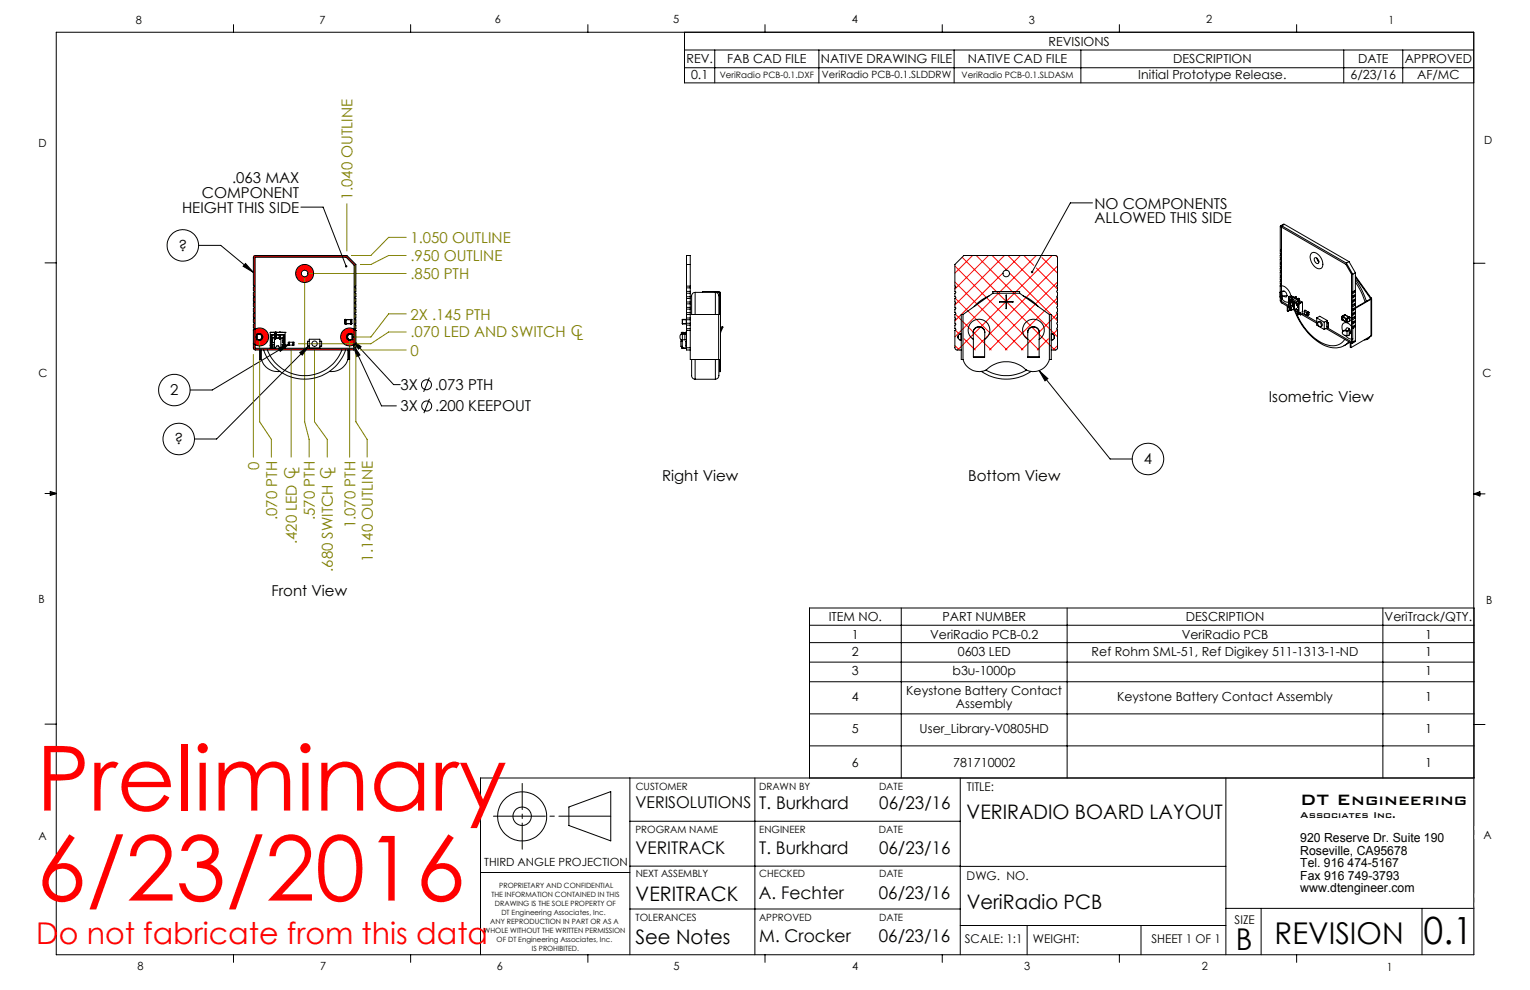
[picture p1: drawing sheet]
<svg xmlns="http://www.w3.org/2000/svg" width="432mm" height="279mm" viewBox="0 0 432 279" stroke-linecap="round" stroke-linejoin="round" font-family="sans-serif">
<g fill="none" stroke="#000" stroke-width=".28">
<path d="M15.9 9.1h400v260.4h-400zM65.9 6.9v2.2M115.9 6.9v2.2M165.9 6.9v2.2M215.9 6.9v2.2M265.9 6.9v2.2M315.9 6.9v2.2M365.9 6.9v2.2M12.7 74.2h3.2M415.9 74.3h3.2M99.3 95.8l2.6 2.1-.7 .6zM99.3 95.8l11.8 12.7h1.9"/>
<path d="M99.7 97.4l1.9 2.8-1 .4zM99.7 97.4l8 17.1h4.2M121.2 106.6l-1.6 4M121.2 112.6l-1.6 4M12.7 139.3h3.2M14.2 139.1l1.7 .2M14.2 138.7l1.7 .6-1.7 .5zM15.9 139.3l-1.7 .3M415.9 139.4h3.2M415.9 139.4l1.8-.6v1.2zM415.9 139.4l1.8 .3M417.7 139.2l-1.8 .2"/>
<path d="M12.7 204.4h3.2M177.8 219.6v49.9M213 219.6v49.9M271 219.6v49.9M346 219.6v49.9M415.9 204.5h3.2M415.9 219.6h-280.3v49.9M160.5 227.8l11.9-4.4v13.9l-11.9-4.3zM177.8 231.8h93.2M135.6 246.2h42.2M177.8 244.4h93.2M177.8 256.5h93.2"/>
<path d="M271 244.5h75M346 256.4h69.9M355.9 256.4v13.1M401.3 256.4v13.1M65.9 269.5v2.1M115.9 269.5v2.1M165.9 269.5v2.1M215.9 269.5v2.1M265.9 269.5v2.1M271 261.2h75M289.9 261.2v8.3M315.9 269.5v2.1"/>
<path d="M322 261.2v8.3M365.9 269.5v2.1"/>
<circle cx="120.4" cy="108.6" r="1.41"/>
<circle cx="120.4" cy="114.6" r="1.41"/>
<circle cx="147.4" cy="230.4" r="2.59"/>
<circle cx="147.4" cy="230.4" r="6.9"/>
</g>
<path d="M147.4 239.7v-18.6" fill="none" stroke="#000" stroke-width=".28" stroke-dasharray="15.2 1.3 1.3 1.3" stroke-dashoffset="7.9"/>
<path d="M139.3 230.3h33.1" fill="none" stroke="#000" stroke-width=".28" stroke-dasharray="15.2 1.3 1.3 1.3" stroke-dashoffset=".6"/>
<path d="M416 219.5v49.9" fill="none" stroke="#00f" stroke-width=".28" stroke-dasharray="15.2 1.3 1.3 1.3" stroke-dashoffset="1.7"/>
<path d="M99.3 95.8l1.9 2.7 .7-.6zM99.7 97.4l.9 3.2 1-.4z" fill="#000"/>
<path d="M72 92.9v4.4l.6 .2a2.54 2.54 0 0 0 3.2-2.7 2.54 2.54 0 0 0-3.8-1.9zM72.3 95.1a.95 .95 0 0 1 1.9 0 .95 .95 0 0 1-1.9 0zM71.5 93.2v3.7l.5 .4v-4.4zM71.5 72.1v8.4l.3 .2-.3 .3v1l.3 .2-.3 .3v1l.3 .2-.3 .3v1l.3 .2-.3 .3v1l.3 .2-.3 .3v1l.3 .2-.3 .3v1l.3 .2-.3 .3v1l.3 .2-.3 .3v1l.3 .2-.3 .6 .5-.4v-20.3h25.7l2.2 2.3v18l.3 .2 .2-.4v-.9l-.2-.3 .2-.3v-1l-.2-.2 .2-.3v-.9l-.2-.3 .2-.3v-1l-.2-.2 .2-.3v-.9l-.2-.3 .2-.3v-1l-.2-.2 .2-.3v-1l-.2-.2 .2-.3v-1l-.2-.2 .2-.2v-6.2l-2.5-2.5zM71.5 96.9v1.9h28.9v-1.9l-.5 .4v1h-27.9v-1zM96.8 93.4l-.2 .3a2.53 2.53 0 0 0 .2 3.2 2.53 2.53 0 0 0 3.1 .4v-4.4l-.8-.3a2.42 2.42 0 0 0-2.3 .8zM97.7 95.1a.95 .95 0 0 1 1.9 0 .95 .95 0 0 1-1.9 0zM99.9 92.9v4.4l.5-.4v-3.7zM83.4 77.2a2.55 2.55 0 0 0 5.1 0 2.55 2.55 0 0 0-5.1 0zM85 77.2a.95 .95 0 0 1 1.9 0 .95 .95 0 0 1-1.9 0z" fill-rule="evenodd" fill="#f00"/>
<g fill="none" stroke="#000" stroke-width=".28">
<path d="M193.2 9.1h222.7v14.3h-222.7zM193.2 14.1h222.7M193.2 19.1h222.7M201.7 14.1v9.3M231.1 14.1v9.3M269.3 14.1v9.3M305 14.1v9.3M379.2 14.1v9.3M395.9 14.1v9.3M84.9 58.5h6.3l6.5 16.6M308.3 57.3h-6.2l-10.8 19.5M56.1 69.3h6.2l9.2 7.6"/>
<path d="M69.3 74.4l2.2 2.5-2.9-1.8zM72 72.6h25.7l2.2 2.3v23.4h-27.9zM193.7 74.6h1.1M361.3 79.3l.2 1.1-.2 .2M361.3 78.1l.2 1.1-.2 .1M361.3 76.9l.2 1-.2 .2M361.3 75.7l.2 1-.2 .2M361.3 74.4l.2 1.1-.2 .2M361.3 73.2l.2 1.1-.2 .1M361.3 72l.2 1-.2 .2M361.3 70.8l.2 1-.2 .2M361.5 70.7l-.2 .1"/>
<path d="M361.5 71.9l-.2 .1M361.5 73.1l-.2 .1M361.5 74.4h-.2M361.5 75.6l-.2 .1M361.5 76.8l-.2 .1M361.5 78l-.2 .1M361.5 79.2l-.2 .1M361.8 63.7h-.3l-.2 .2v6.5l.2 .2-.2 .2M361.8 63.7l18.2 10.6M362.5 63.3h-.3l-.7 .4M362.5 63.3l-.7 .4M362.5 63.3l18.2 10.5"/>
<path d="M370.1 71.5a1.88 1.88 0 0 1 2.6 1.2 2.23 2.23 0 0 1 0 3.1 2.96 2.96 0 0 1-3-3.1zM371 72.8a1 1 0 0 1 1 .5 1 1 0 0 1 0 1.1 1.13 1.13 0 0 1-1-1.6zM371.7 72.8l.5 1M372.1 73.5l-.2 .1M372.1 73.6h-.1M380 74.3l1.8 3.1M380.7 73.8l-.7 .5M380.7 73.8l1.8 3.2M381.8 77.4v5M382.5 78.9a19.6 19.6 0 0 1 3.1 6.1M382.5 79.6a20 20 0 0 1 2.8 5.6M382.5 78.2l4.3 6"/>
<path d="M382.5 77.9l4.4 6.2M382.5 77l-.7 .4M382.5 77v5l-.7 .4M71.5 93.3a2.54 2.54 0 0 1 3.6 0 2.54 2.54 0 0 1 0 3.6 2.54 2.54 0 0 1-3.6 0M72.4 94.9v.4M72.6 94.3h-.2v1.6h.2M72.6 94.3h.8M72.6 95.9h.8M72.6 94.3v1.6M72.8 94.3a.93 .93 0 0 1 1.4 .8 .93 .93 0 0 1-1.4 .8M73.2 94.3a.81 .81 0 0 1 .6 .8 .81 .81 0 0 1-.6 .8M73.3 94.2a.97 .97 0 0 1 .7 .9 .97 .97 0 0 1-.7 .9"/>
<path d="M73.3 98.8v2.7h.2M73.4 95.9h.1M73.4 94.3h.1M73.4 95.8v.1M73.5 94.2v.2M73.5 95.8v.2M73.5 98.8v2.7M73.7 94.3v.2M73.8 95.7v.2M73.8 98.8v2.7M74.4 98.8a12.3 12.3 0 0 0 11.6 8.2 12.3 12.3 0 0 0 11.5-8.2M75.5 98.8a11.3 11.3 0 0 0 10.5 7.2 11.3 11.3 0 0 0 10.5-7.2"/>
<path d="M76.3 93.8h.1M76.3 98.3v-4.5h4.2v4.5M76.3 97.4l.6 .1M76.3 97.4h.5M76.5 97.5h.1M76.5 95.4h.4M76.5 94.4h3.7M76.5 94.4v1M76.5 97.5v.6h.2v-.6M76.5 94.4l.2 .2M76.6 97.2v.2M76.7 97.2h.1"/>
<path d="M76.7 96.7h.1M76.7 95.6v1.8M76.7 96.1h.2v.6h-.2M76.7 97.5h.1M76.7 94.6h3.3M76.7 94.6v.6M76.7 95.2l-.2 .2M76.7 95.2h.3M76.8 97.7h.1M76.9 95.4v.2M76.9 97.2v1.1M76.9 97.7l-.1 .6"/>
<path d="M76.9 96.7h.1M77 97.2h.1M77 95.2v.4h-.5l-.1 1.6h.6v1.1M77 95.2l-.1 .2M77.2 93.8h.1M77.5 95.4h.1M77.5 93.9h.5l-.2 .4zM77.6 94.6v.8M77.6 98.3l.5-.7h.5l.5 .7M77.6 93.8h.1M77.6 95.4h-.1v2.9M77.6 94.6l.1 1.1 .2-1.1"/>
<path d="M77.7 94.6v.9M77.7 95.5l-.1 .1M77.7 95.5h.1M77.8 94.3h.1M77.8 94.6v.9M77.8 95.5l.1 .1M77.9 93.8h.1M77.9 95.4h.9M77.9 94.6v.8M78.6 98.3l3.1-1.3-2.6 2.2zM78.8 95.4h.1M78.8 94.6v.8"/>
<path d="M78.8 93.8h.1M78.8 94.6l.1 1.1 .2-1.1M78.9 94.6v.9M78.9 95.5h.1M78.9 95.5l-.1 .1M79 94.6v.9M79 95.5l.1 .1M79.1 93.8h.1M79.1 95.4h.2v2.9M79.1 94.6v.8M79.3 95.4h.1M79.6 93.8h.1"/>
<path d="M79.7 97.2h.1M79.7 95.2v.4h.5v1.6M79.7 95.2h.3M79.7 95.2l.1 .2M79.8 96.7h.1M79.8 95.4v.2M79.8 97.2v1.1M79.8 95.4h.4M79.8 97.5h.1M79.8 97.7l.1 .6M79.9 97.7h.1M79.9 97.4h.6"/>
<path d="M80 97.5h.1M80 97.2h.1M80 96.7h.1M80 96.7v1.4h.2v-.6M80 94.6v.6M80 95.6v.5h-.2v.6h.2M80 95.2l.2 .2M80 95.6v1.6M80.1 97.2v.2M80.2 97.5h.1M80.2 94.4v1M80.2 94.4l-.2 .2"/>
<path d="M80.3 97.2h-.6v1.1M80.5 93.8h.1M80.5 97.4l-.6 .1M81.4 96.6h1.6v.8h-1.6zM81.6 96.6v.8M81.7 97l-21.8 13.1h-6.2M81.7 96.6v.8M82.7 96.6v.8M82.8 96.6v.8M84.6 99.5l2.7-2-2 2.7zM87.3 97.5l-26.2 26.4h-6.2M87.3 95.7h3v2.5h-3z"/>
<path d="M87.3 96.3h-.5v1.4h.5M90.3 96.3h.5v1.4h-.5M97.3 91.3h.1M97.3 90.2h.1M97.3 91.3l.1 .1M97.3 90.2v1.1M97.4 91.3v.1M97.4 90.1v.1M97.4 90.1l-.1 .1M97.4 90.2v1.1M97.4 91.4h1.8M97.4 91.3h1.8"/>
<path d="M97.4 90.2h1.8M97.4 90.1h.2M97.6 91.3v.1M97.6 91.3h.1M97.6 91.4h.1M97.6 90.2h.1M97.6 90.1v.1M97.6 90.2v1.1M97.6 90.2h1.4M98.2 95.7v.2M98.2 98.8v2.7M98.2 94.3v.2"/>
<path d="M98.4 94.3h.1M98.4 95.9h.1M98.4 94.2v.2M98.4 95.8v.2M98.4 98.8v2.7M98.5 94.3h.8M98.5 95.9h.8M98.5 94.3h.1M98.5 95.8v.1M98.7 94.2a.97 .97 0 0 0-.7 .9 .97 .97 0 0 0 .7 .9M98.7 98.8v2.7h-.3M98.8 94.3a.81 .81 0 0 0-.7 .8 .81 .81 0 0 0 .7 .8"/>
<path d="M99 90.1v.1M99 90.2h.1M99 91.3v.1M99 91.4h.1M99 91.3h.1M99 90.1h.2M99 90.2v1.1M99.2 94.3a.93 .93 0 0 0-1.5 .8 .93 .93 0 0 0 1.5 .8M99.2 90.1v.1M99.2 91.3v.1M99.2 91.3h.1M99.2 90.2h.1"/>
<path d="M99.2 90.1l.1 .1M99.2 90.2v1.1M99.3 91.3l-.1 .1M99.3 94.3h.3v1.6h-.3M99.3 90.2v1.1M99.3 94.3v1.6M99.6 94.9v.4M100.2 93.1a2.54 2.54 0 0 0-3.5 .3 2.54 2.54 0 0 0 .2 3.5 2.54 2.54 0 0 0 3.5 0M100.2 93.1l.2-.4v-.9a.27 .27 0 0 1-.2-.3 .27 .27 0 0 1 .2-.3v-1a.25 .25 0 0 1-.2-.2 .25 .25 0 0 1 .2-.3v-.9a.27 .27 0 0 1-.2-.3 .27 .27 0 0 1 .2-.3v-1a.25 .25 0 0 1-.2-.2 .25 .25 0 0 1 .2-.3v-.9a.27 .27 0 0 1-.2-.3 .27 .27 0 0 1 .2-.3v-1a.25 .25 0 0 1-.2-.2 .25 .25 0 0 1 .2-.3v-.9a.27 .27 0 0 1-.2-.3 .27 .27 0 0 1 .2-.3v-1a.25 .25 0 0 1-.2-.2 .25 .25 0 0 1 .2-.2v-6.2l-2.5-2.5h-25.9l-.5 .5v7.9a.25 .25 0 0 1 .3 .3 .25 .25 0 0 1-.3 .2v1a.25 .25 0 0 1 .3 .3 .25 .25 0 0 1-.3 .2v1a.25 .25 0 0 1 .3 .3 .25 .25 0 0 1-.3 .2v1a.25 .25 0 0 1 .3 .3 .25 .25 0 0 1-.3 .2v1a.25 .25 0 0 1 .3 .3 .25 .25 0 0 1-.3 .2v1a.25 .25 0 0 1 .3 .3 .25 .25 0 0 1-.3 .2v1a.25 .25 0 0 1 .3 .3 .25 .25 0 0 1-.3 .2v1a.25 .25 0 0 1 .3 .3 .25 .25 0 0 1-.3 .2v1a.25 .25 0 0 1 .3 .3 .25 .25 0 0 1-.3 .2v5.2l.5 .6h27.9l.5-.6v-5M100.2 93.1l.2 .1M100.4 93.2v.1M192.3 95.9h1"/>
<path d="M192.3 94.3a1.01 1.01 0 0 0 0 1.6M192.3 94.3h.3M192.3 95.9v.3M192.4 97.8v.5l1.3-.1M192.5 97.8v.3M192.5 91.3h.1M192.5 90.2h.1M192.5 91.3l.1 .1M192.5 96.2h-.3v1.6h.3M192.5 90.2v1.1M192.6 94.3h.7M192.6 94.3l-.1 3.9h1.2"/>
<path d="M192.6 91.3v.1M192.6 90.1v.1M192.6 90.1l-.1 .1M192.6 91.4h1.1M192.6 91.3h1.1M192.6 90.2h1.1M192.6 90.1h1.1M192.6 90.2v1.1M192.6 93.8v.4l1 .1M192.9 98.2v.1M193.2 93.9v.3M193.3 94.3h.4"/>
<path d="M193.3 95.9h.4M193.3 94.3v1.6M193.6 94.3h.1M193.6 98.2v.1M193.7 91.3v.1M193.7 90.1v.1M193.7 90.2h.1M193.7 90.2v1.1M193.7 93.8h-1.4v.5M193.7 80.8v.4M193.7 85.2v.6M193.7 83.7v.5"/>
<path d="M193.7 82.2v.6M193.7 98.1v.7h1.1M193.7 91.2v.6M193.7 88.2v.6M193.7 86.7v.5M193.7 89.7v.5M193.7 93.2h.1M193.7 92.7v.5M193.7 98.1h1.1M193.7 90.2h1.1M193.7 96.3h-.2v1.4h.2M193.7 93.2h1.1"/>
<path d="M193.7 80.8v-8.7h1.1v8.7M193.7 94.2h-.4M193.7 88.8h9.1M193.7 82.8h1.1M193.7 80.8h1.1M193.7 81.2h1.1M193.7 81.2v1M193.7 82.8v.9M193.7 84.2v1M193.7 85.8v.9M193.7 87.2v1M193.7 88.8v.9"/>
<path d="M193.7 90.2v1M193.7 91.8v.9M193.7 93.2v4.9M193.7 83.7h1.1M193.7 85.2h1.1M193.7 85.8h1.1M193.7 84.2h1.1M193.7 86.7h1.1M193.7 82.2h1.1M193.7 88.2h1.1M193.7 87.2h1.1M193.7 89.7h1.1"/>
<path d="M193.7 91.2h1.1M193.7 91.8h1.1M193.7 92.7h1.1M194.8 80.8v.4M194.8 85.2v.6M194.8 83.7v.5M194.8 82.2v.6M194.8 98.1v.7M194.8 91.2v.6M194.8 88.2v1.5M194.8 86.7v.5M194.8 89.7v.5"/>
<path d="M194.8 92.7v.5M194.8 98.8v2.7h8M194.8 81.2v1M194.8 82.8v.9M194.8 84.2v1M194.8 85.8v.9M194.8 87.2v1M194.8 90.2v1M194.8 91.8v.9M194.8 93.2v4.9M196.2 82.5a1.37 1.37 0 0 0-1 1.9v4.4M196.2 82.5h6.7l.2 .3"/>
<path d="M196.2 82.5v6.3M198.3 82.5v-.2h4.6l.4 .5M201.9 88.8v-6.2a1.05 1.05 0 0 1 1 1.5v4.7M202.8 88.8h.5M202.8 88.8v12.7M203.1 82.8h.2M203.1 82.8v6M203.3 93.2l.5-1 .2 .1-.6 1.5M203.3 82.8v18.7M203.3 93.8h.1M203.4 93.8l-.1 .1M270.4 94.9v.4"/>
<path d="M270.4 94.7v.8M270.8 95.9h.5M270.8 94.3h.5M271.3 94.3h.1M271.3 95.9h.1M271.3 98.8h-1.3l-.4-.4-.1-5.2a.25 .25 0 0 0 .3-.2 .25 .25 0 0 0-.3-.3v-.9a.27 .27 0 0 0 .3-.3 .27 .27 0 0 0-.3-.3v-1a.25 .25 0 0 0 .3-.2 .25 .25 0 0 0-.3-.3v-.9a.27 .27 0 0 0 .3-.3 .27 .27 0 0 0-.3-.3v-1a.25 .25 0 0 0 .3-.2 .25 .25 0 0 0-.3-.3v-.9a.27 .27 0 0 0 .3-.3 .27 .27 0 0 0-.3-.3v-1a.25 .25 0 0 0 .3-.2 .25 .25 0 0 0-.3-.3v-.9a.27 .27 0 0 0 .3-.3 .27 .27 0 0 0-.3-.3v-1a.25 .25 0 0 0 .3-.2 .25 .25 0 0 0-.3-.2v-6.2l2.5-2.5h26l.4 .5v7.9a.25 .25 0 0 0-.2 .3 .25 .25 0 0 0 .2 .2v1a.25 .25 0 0 0-.2 .3 .25 .25 0 0 0 .2 .2v1a.25 .25 0 0 0-.2 .3 .25 .25 0 0 0 .2 .2v1a.25 .25 0 0 0-.2 .3 .25 .25 0 0 0 .2 .2v1a.25 .25 0 0 0-.2 .3 .25 .25 0 0 0 .2 .2v1a.25 .25 0 0 0-.2 .3 .25 .25 0 0 0 .2 .2v1a.25 .25 0 0 0-.2 .3 .25 .25 0 0 0 .2 .2v1a.25 .25 0 0 0-.2 .3 .25 .25 0 0 0 .2 .2v1a.25 .25 0 0 0-.2 .3 .25 .25 0 0 0 .2 .2v5.4l-.4 .4h-1.3M271.3 94.2a.94 .94 0 0 0-.9 .9 .94 .94 0 0 0 .9 .9M271.8 88.8h-.5v12.7h.5M271.8 88.8v12.7M274.7 93.8a1.63 1.63 0 0 1 1.6-1.5 1.63 1.63 0 0 1 1.6 1.5M274.7 95v-1.3a1.63 1.63 0 0 1 1.6-1.5 1.63 1.63 0 0 1 1.6 1.5v1.3M274.7 95.2v5.6h3.2v-5.6"/>
<path d="M274.7 95.8a3.1 3.1 0 0 1-.7-4.6 3.1 3.1 0 0 1 4.6 0 3.1 3.1 0 0 1-.7 4.6M279.2 83.5a12.1 12.1 0 0 0-4.3 3M280.2 82.8v-.5h7.6v.5M280.2 82.8h7.6M280.2 82.8l-8.4 6M282.1 85.1h1.8l.2-1.8v1.8l1.8 .2h-1.8l-.2 1.8v-1.8zM287.8 82.8l8.4 6M288.8 83.5a12.1 12.1 0 0 1 4.2 3M290.1 93.8a1.63 1.63 0 0 1 1.6-1.5 1.63 1.63 0 0 1 1.6 1.5M290.1 95a2.41 2.41 0 0 1 .2-2 1.65 1.65 0 0 1 1.7-.8 1.65 1.65 0 0 1 1.3 1.5v1.3M290.1 95.2v5.6M290.1 95.8a3.1 3.1 0 0 1-.8-4.6 3.1 3.1 0 0 1 4.7 0 3.1 3.1 0 0 1-.7 4.6"/>
<path d="M293.3 95.2v5.6h-3.2M296.2 88.8h.5v12.7h-.5M296.2 88.8v12.7M296.7 94.3h.1M296.7 95.9h.1M296.7 94.2a.93 .93 0 0 1 .9 .9 .93 .93 0 0 1-.9 .9M296.7 95.9h.5M296.7 94.3h.5M297.5 94.7v.8M297.6 94.9v.4M361.3 82.5v1.3l.3 .5-.1-1.4M361.3 80.8l.2-.1a3 3 0 0 1 2.8 3"/>
<path d="M361.3 82.6l.1 2.5 .3 .4 1.9 1.1M361.3 80.6v1.8M361.3 82.6l.2 .3M361.5 80.5l-.2 .1M361.7 82.2l-.4 .4M361.7 82.2v-18.1l18.1 10.5 1.6 2.8v19.1l-6.8-4M361.7 82.9l.1 .1a.89 .89 0 0 1-.2 1.3M361.7 82.9h-.2M361.7 82.3l-.2 .1 .2 .5M361.7 82.3v.6M362.2 82.1l-.5 .1M362.2 82.2a1.16 1.16 0 0 1 1 1.2"/>
<path d="M362.5 82.2l-.8 .1M363.2 83.4l-.2 .4-.7-.3M363.2 83.4l-1.3 .2M363.3 86.4v1.3l.2 .1M363.5 86.5v1.3M363.6 85.3l-.8-.1-1.1-.9v.8l1.9 1.1M363.6 83.7l3 1.7M363.6 83.7v3l.3 .1M363.6 83.7l.3-.1 .6 .4 .2-.1 1.7 .9M363.8 85.2l.3 .1M363.8 84.3l2.6 1.5M363.8 84.3v.9"/>
<path d="M363.8 86.6l.1 .1M363.8 84.3l.3 .2M363.9 86.7v.1M364 86.8l.1 .6M364.1 85.5l-.3-.2v1.3M364.1 85.3v.2M364.1 86.6v.2M364.1 85.5h.2M364.1 86.6l.1 .1M364.1 86.6l-.2 .1M364.1 86.8v.1M364.1 86.8h-.2"/>
<path d="M364.1 84.5v.5M364.1 84.5l2.3 1.3M364.1 85l.2 .1M364.1 85l-.3 .2M364.1 86.9h.1M364.1 87.4h.1M364.1 86.6h-.3M364.1 85.5v1.1M364.1 86.9v.7h.4M364.1 87h.1M364.1 87.5l-.6 .3M364.2 83.7l.3-.2 .8 .5-.5-.1"/>
<path d="M364.2 86.7h.3M364.2 86.7v.9M364.2 87.1h.1M364.2 85.5l-.1 1.1M364.3 85.1l-.2 .2M364.3 85.1v.4M364.5 86.7v.9M364.5 84.3l.4 .3-.2 .2zM364.6 84.3l.1 .4M364.6 84.7l-.5 .3M364.8 86h.1M364.8 86l-.6 .3"/>
<path d="M364.8 85.2v1l.3 .2M364.8 85.3l.2 .1M364.8 84.9l-.5 .2M364.9 87.3l1.4 .9M365 85v.9l-.2-.1 .2-.1M365 85.5l.2 .1M365 85.5h.1M365 85.1l-.7 .4M365.1 86.4v.8M365.1 85.5l.1 .1M365.1 87.2l.2 .2M365.1 86.4l-.6 .3"/>
<path d="M365.1 87.2l-.6 .4M365.1 85.1v.5M365.2 85.1v.5M365.2 85.6h.1M365.3 87.6a17 17 0 0 0 9.5 10.3 5.5 5.5 0 0 0 4.6-.4M365.3 87.4l.1 .1M365.3 85.5v1.9M365.4 84h.1M365.5 84h.1M365.5 85.4l-.3 .2M365.5 84l-.2 .2 .8 .3-.5-.3M365.5 84l-.3 .1"/>
<path d="M365.5 83.8h.3M365.5 83.8l.2 .1M365.5 83.8l-.1 .2M365.5 85.3h.1M365.5 85.3v.1M365.6 87.7a16.1 16.1 0 0 0 8.5 9.5 4.3 4.3 0 0 0 5.4-1.4M365.7 83.9l-.2 .1M365.7 87.3l.6 .4-.5-.6-.4 .4M365.8 83.8l-.1 .1M365.8 83.8v.3l-.2 .1M365.9 86h.1M365.9 86l.1 .1"/>
<path d="M365.9 85.5v.5M365.9 87.2l-.5 .3M365.9 85.5v.6M366 85.6v.5M366 86.1h.1M366.2 86.2v.5l.3 .2-.1 1.2M366.2 86.2l.2 .1M366.3 84.5h-.1M366.3 84.5h.1M366.3 87.9l.1 .2M366.3 88.4v.4M366.3 88.4l.1-.1 .2 .5"/>
<path d="M366.3 84.5l-.2 .2 .5 .1M366.3 84.5l-.3 .1M366.3 85.9l-.3 .2M366.3 88.1h.1M366.3 88.2h.1M366.4 88.2l.2 .2M366.4 88.1v.1M366.4 84.3h.1M366.4 84.3l-.1 .2M366.4 84.3h.2M366.4 85.8h.1M366.4 85.8l-.1 .1"/>
<path d="M366.4 85.8v.8l-.2-.1M366.4 84.8h.2M366.4 84.8l-.2 .1 .7 .4M366.4 86l-.2 .2M366.4 88.3l-.1 .1M366.5 84.7l1 .6M366.5 87.7l-.2 .1v1M366.5 84.3l-.1 .2M366.5 88.8h-.2M366.6 88.4v.4M366.6 84.8l-.1 .3M366.6 85.4v3"/>
<path d="M366.6 88.4l.5-.2v.7M366.6 84.3v.3l-.2 .1M366.6 84.3h-.1M366.7 88.7l.4 .2M366.9 85.3l-.3 .1M366.9 88.3l-.3 .5M367.3 88.7l4.3 2.5M367.5 85.3l-.6 .4v-.4M367.5 85.3v3.3l-.4 .3M367.5 88.4l4.1 2.4M368.1 87.6l.2 .1-.2 .2 .7 .4M368.1 87.6h.4"/>
<path d="M368.1 87.6v.9l.7 .4M368.5 87.6l.9 .6M368.5 87.6v.1M368.8 88.3v.6M369.1 88.2l.2 .1M369.1 88.2l-.3 .1M369.1 88.2v.6M369.1 88.8l-.3 .1M369.1 88.8l.2 .1M369.3 88.3v.6M369.4 88.2l-.1 .1M369.4 88.2v.6l-.1 .1"/>
<path d="M371.6 89.7l.9-.4 2.1 1.2M371.6 89.7l2.1 1.2M371.6 89.7v2.1l2.1 1.2M372 90.9a.74 .74 0 0 1 .8 .4 .74 .74 0 0 1-.2 .9 .99 .99 0 0 1-.6-1.3zM372 90.9a.76 .76 0 0 1 1.1 .2 .76 .76 0 0 1-.3 1.1M373.7 90.9v2.1M374.2 92.7l7.2 4.1 .3 .1 .1-.3M374.4 91v1.1l.4 .2M374.4 91l.4 .2M374.6 90.5l-.9 .4M374.6 90.9l-.2 .1M374.6 90.5v.4"/>
<path d="M374.6 92.2v.3M374.6 92.5l-.9 .5M374.6 90.9l.3 .2M374.8 91.2v1.1M374.9 91.1l-.1 .1M374.9 91.1l-.1 1.2M378.7 90.2l.2 .1M378.7 89.3h.1M378.7 90.2h.1M378.7 89.3v.9M378.7 89.3l.2 .1M378.8 89.3h-.1"/>
<path d="M378.8 89.3h.1M378.8 89.3h.2M378.9 90.3h.1M378.9 89.4h.1M378.9 89.4v.9M378.9 89.4l1 .6M378.9 90.3l1 .6M379 89.4h-.1M379 89.3l-.1 .1M379 89.3v.1M379 90.3l.9 .6M379 89.4l1 .5"/>
<path d="M379.6 88.8h-.1M379.6 88.8l.1 .1M379.6 88.8l-.8 .5M379.6 88.8h.1M379.6 93.3a.66 .66 0 0 0-.8 .7 .66 .66 0 0 0 .8 .7h.6M379.6 93.3l.6 .2M379.7 93.2l-.5 .1-.3 .4M379.7 94.7a1.58 1.58 0 0 0 2.1 .9M379.7 93.2l-.1 .1M379.7 88.9h.1M379.7 88.9l-.7 .4M379.7 88.9l-.7 .5"/>
<path d="M379.7 88.9l1 .6M379.8 88.9h.1M379.9 90.9h.1M379.9 90h.1M379.9 90v.9M379.9 90l.2 .1M379.9 90.9l.2 .1M380 89.9l-.1 .1M380 89.9h.1M380 89.9l.1 .1M380.1 91h.1M380.1 90.1h.1"/>
<path d="M380.1 90.1v.9M380.1 90v.1M380.1 90l.1 .1M380.2 91h.1M380.2 93.5v1.2M380.2 90.1v.9M380.6 92.7l.1 .2M380.6 96.4l-1.2 1.1M380.8 89.5h.1M380.7 89.5h.1M380.7 89.5l-.7 .4M380.8 92.8l-.3 .5-.8-.1"/>
<path d="M380.8 89.5l.1 .1M380.8 93.2l-.6 .3M380.8 94.5l-.6 .2M380.8 93.2l.1-.2a.82 .82 0 0 1 0 1.2l.3-.5M380.8 93.2v1.3M380.9 89.6v.1M380.9 92.9a.51 .51 0 0 0-.7-.4 .51 .51 0 0 0-.3 .7M380.9 89.6h.1M380.9 89.6l-.8 .4M380.9 90.6h.1M380.9 89.6v1M380.9 90.6l-.7 .4"/>
<path d="M380.9 89.7l-.7 .4M380.9 94.2l-.1 .3M381 96.6l-1.6 .9M381.1 96.7v1.3l.2 .1M381.3 96.8v1.3M381.6 92.3l-.1-.2a1.62 1.62 0 0 0-2.6-.5l-.2 .9 .3 1M381.6 92.3l.2 .3M381.8 82.4l-.2 .1 .2 .3M381.8 83.6l-.2 .1 .2 .3M381.8 84.8l-.2 .1 .2 .3M381.8 86l-.2 .1 .2 .4M381.8 87.3l-.2 .1 .2 .3"/>
<path d="M381.8 88.5l-.2 .1 .2 .3M381.8 89.7l-.2 .1 .2 .3M381.8 90.9l-.2 .2 .2 .2M381.8 92.2l-.2 .1M381.8 92.6h.1M381.8 82.8v.8M381.8 84v.8M381.8 85.2v.8M381.8 86.5v.8M381.8 87.7v.8M381.8 88.9v.8M381.8 90.1v.8"/>
<path d="M381.8 91.3v.9M381.8 92.6v4M382.3 82.1l.2 .2M382.3 83.3l.2 .3M382.3 84.5l.2 .3M382.3 85.7l.2 .3M382.3 87l.2 .2M382.3 88.2l.2 .3M382.3 89.4l.2 .3M382.3 90.6l.2 .3M382.3 91.8l.2 .3M382.5 96.1l-.1 .3-.7 .5"/>
<path d="M382.5 88.5l-.7 .4M382.5 89.7l-.7 .4M382.5 82.3v.9l-.7 .4M382.5 83.6v.8l-.7 .4M382.5 84.8v.8l-.7 .4M382.5 86v.9M382.5 87.2v.9l-.7 .4M382.5 88.5v.8l-.7 .4M382.5 89.7v.8l-.7 .4M382.5 90.9v.9l-.7 .4M382.5 92.1v4M382.5 82.3l-.7 .5"/>
<path d="M382.5 83.6l-.7 .4M382.5 84.8l-.7 .4M382.5 86l-.7 .5M382.5 86.9l-.7 .4M382.5 87.2l-.7 .5M382.5 90.9l-.7 .4M382.5 92.1l-.7 .5M382.5 96.1l-.7 .5M386.5 95.1l-.6 .6-.8 .2M386.7 95l-.8 .7M386.8 84.2v.2M386.8 84.4l-4.3 2.4"/>
<path d="M386.9 84.1l.2 .2-.2 .2M386.9 84.1l-.1 .1M386.9 84.5l-4.5 2.6M386.9 84.5v10.3M386.9 94.8l-5.6 3.3M387.1 84.3v10.4l-.2 .1M73.5 101.5h.3M73.8 101.5a4.7 4.7 0 0 0 5.2 3.3M98.2 101.5h.2M98.2 101.5a4.7 4.7 0 0 1-5.2 3.3M195.2 101.5v4.3a1.07 1.07 0 0 0 1 1.2M196.2 101.5v5.5"/>
<path d="M196.2 107h5.7M201.9 101.5v5.5M202.8 101.5h.5M202.9 101.5v.7a10.7 10.7 0 0 1-.3 4.5l-.7 .3M203.1 101.5v3.4h.2v-3.4M271.8 101.5a4.7 4.7 0 0 0 8.1 1.7 7.9 7.9 0 0 1 9.7 1.2 4.7 4.7 0 0 0 6.6-2.9M274.7 100.8h3.2M274.7 100.8h.1M277 104.8a12.3 12.3 0 0 0 14 0M277.8 100.8h.1M278.2 104.5a11.4 11.4 0 0 0 11.5 0M290.1 100.8h.1"/>
<path d="M293.2 100.8h.1M293.3 104.6l2.4 2.3-.8 .6zM293.3 100.8h-3.2M293.3 104.6l20 24.9h6.2M228.5 171.6h187.5v48h-187.5zM228.5 176.5h187.5M254.4 171.6v48M301.2 171.6v48M390.3 171.6v48M228.5 181.4h187.5M228.5 186.9h187.5M228.5 192.4h187.5"/>
<path d="M228.5 201.5h187.5M228.5 210.5h187.5"/>
<circle cx="51.6" cy="69.3" r="4.4"/>
<circle cx="86" cy="77.2" r=".93"/>
<circle cx="86" cy="77.2" r="2.54"/>
<circle cx="284" cy="77.2" r=".93"/>
<circle cx="88.8" cy="97" r=".75"/>
<circle cx="49.2" cy="110.1" r="4.4"/>
<circle cx="50.5" cy="123.9" r="4.4"/>
<circle cx="324" cy="129.5" r="4.4"/>
</g>
<g fill="none" stroke="#f00" stroke-width=".28">
<path d="M269.5 79.6l19.2 19.2M269.5 75.1l23.7 23.7M271.5 72.6l26.2 26.2M274.5 72.1l-5 5M275.5 72.1l22.9 23M279 72.1l-9.5 9.5M280 72.1l4.2 4.2M283.1 77l-13.6 13.6M283.5 72.1l-14 14M284.5 72.1l13.9 14M284.9 77l13.5 13.6M288 72.1l-4.2 4.2"/>
<path d="M289 72.1l2.7 2.8M292.5 72.1l-23 23M292.5 75.6l5.9 6M294.1 72.7l4.3 4.4M296.9 72.1l-26.6 26.7M298 72.1l.4 .5M298.4 75.1l-23.6 23.7M298.4 79.6l-19.1 19.2M269.5 97.5l1.3 1.3M269.6 84.2l14.6 14.6M269.7 93.2l1.1 1.1M269.7 88.7l10 10.1"/>
<path d="M272.1 95.6l3.1 3.2M295.9 95.6l-3.2 3.2M298.4 84.1l-14.7 14.7M298.4 88.5l-10.1 10.3M298.4 93l-1.2 1.3M298.4 97.5l-1.2 1.3"/>
</g>
<g fill="none" stroke="#808000" stroke-width=".28">
<path d="M97.9 57.5v13.3M86 78.5v40.5l1.2 5v5M87.2 77.2h27.5M114.7 67h-5l-5 5.1h-5.5M114.7 72.1h-5l-5 2.5h-3M73.3 96.4v22.6l3.3 5v5M82.2 98.7v30.3M88.8 98.3v20.7l3.6 5v5M98.7 96.4v32.6M101.7 98.8h13M114.7 93.7h-5l-5 3.3h-20.5M114.7 88.6h-5l-5 6.5h-4.8"/>
<path d="M71.5 100v29M100.4 100v19l3.2 5v5"/>
</g>
<g fill="#000">
<path d="M69.3 74.4l2.2 2.5-2.9-1.8zM78.6 98.3l3.1-1.3-2.6 2.2zM84.6 99.5l2.7-2-2 2.7zM293.3 104.6l2.4 2.3-.8 .6z"/>
<path d="M97.5 74.9v.5l.3 .1-.1-.4 .2 .3v-.5zM291 76.6l.1 .5 .2-.3-.2 .3a.34 .34 0 0 0 .5-.1 .34 .34 0 0 0-.1-.5 .34 .34 0 0 0-.5 .1z"/>
</g>
<g font-size="25.4" fill="#f00">
<text x="10.2" y="228.8">Preliminary</text>
<text x="10.2" y="254.2">6/23/2016</text>
</g>
<text font-size="10.6" x="401.8" y="266.5">0.1</text>
<text font-size="8.5" fill="#f00" x="10.2" y="266.3">Do not fabricate from this data</text>
<g font-size="8.5">
<text x="348.8" y="268">B</text>
<text x="359.7" y="266.3">REVISION</text>
</g>
<g font-size="5.6">
<text x="367" y="227.2">DT Engineering</text>
<text x="272.8" y="231">VERIRADIO BOARD LAYOUT</text>
<text x="179.4" y="254.2">VERITRACK</text>
<text x="272.8" y="256.5">VeriRadio PCB</text>
<text x="179.3" y="266.4">See Notes</text>
</g>
<g font-size="4.9">
<text x="214.3" y="228.4">T. Burkhard</text>
<text x="248.1" y="228.4">06/23/16</text>
<text x="179.4" y="240.9">VERITRACK</text>
<text x="214.3" y="240.9">T. Burkhard</text>
<text x="248.1" y="240.9">06/23/16</text>
<text x="214.2" y="253.6">A. Fechter</text>
<text x="248" y="253.6">06/23/16</text>
<text x="214.3" y="265.9">M. Crocker</text>
<text x="248" y="265.9">06/23/16</text>
</g>
<text font-size="4.6" x="179.3" y="228.1">VERISOLUTIONS</text>
<g font-size="4.2">
<text x="65.5" y="51.7">.063 MAX</text>
<text x="57" y="55.9">COMPONENT</text>
<text x="308.9" y="58.9">NO COMPONENTS</text>
<text x="51.4" y="60">HEIGHT THIS SIDE</text>
<text x="308.9" y="63">ALLOWED THIS SIDE</text>
<text x="50.4" y="70.7">?</text>
<text x="48" y="111.6">2</text>
<text x="113" y="110.1">3X</text>
<text x="122.7" y="110.1">.073 PTH</text>
<text x="358.1" y="113.4">Isometric View</text>
<text x="113.1" y="116.1">3X</text>
<text x="122.8" y="116.1">.200 KEEPOUT</text>
<text x="49.2" y="125.4">?</text>
<text x="322.8" y="131">4</text>
<text x="186.9" y="135.6">Right View</text>
<text x="273.2" y="135.6">Bottom View</text>
<text x="76.6" y="168.3">Front View</text>
</g>
<g font-size="4.2" fill="#808000">
<text x="99.5" y="56.3" transform="rotate(-90 99.5 56.3)">1.040 OUTLINE</text>
<text x="115.9" y="68.6">1.050 OUTLINE</text>
<text x="115.9" y="73.7">.950 OUTLINE</text>
<text x="115.9" y="78.8">.850 PTH</text>
<text x="115.9" y="95.2">.070 LED AND SWITCH CL</text>
<text x="115.9" y="90.2">2X .145 PTH</text>
<text x="115.9" y="100.4">0</text>
<text x="73.1" y="132.5" transform="rotate(-90 73.1 132.5)">0</text>
<text x="78.2" y="146.8" transform="rotate(-90 78.2 146.8)">.070 PTH</text>
<text x="88.9" y="146.8" transform="rotate(-90 88.9 146.8)">.570 PTH</text>
<text x="100.3" y="149.1" transform="rotate(-90 100.3 149.1)">1.070 PTH</text>
<text x="83.8" y="153.5" transform="rotate(-90 83.8 153.5)">.420 LED CL</text>
<text x="93.9" y="161.4" transform="rotate(-90 93.9 161.4)">.680 SWITCH CL</text>
<text x="105.2" y="158.5" transform="rotate(-90 105.2 158.5)">1.140 OUTLINE</text>
</g>
<g font-size="3.5">
<text x="193.7" y="17.9">REV.</text>
<text x="205.2" y="17.9">FAB CAD FILE</text>
<text x="231.6" y="17.9">NATIVE DRAWING FILE</text>
<text x="273.2" y="17.9">NATIVE CAD FILE</text>
<text x="295.9" y="12.9">REVISIONS</text>
<text x="331.1" y="17.9">DESCRIPTION</text>
<text x="383.3" y="17.9">DATE</text>
<text x="396.4" y="17.9">APPROVED</text>
<text x="195" y="22.2">0.1</text>
<text x="321.2" y="22.2">Initial Prototype Release.</text>
<text x="381.2" y="22.2">6/23/16</text>
<text x="399.9" y="22.2">AF/MC</text>
<text x="233.9" y="175.3">ITEM NO.</text>
<text x="266" y="175.3">PART NUMBER</text>
<text x="334.7" y="175.3">DESCRIPTION</text>
<text x="390.8" y="175.3">VeriTrack/QTY.</text>
<text x="240.4" y="180.2">1</text>
<text x="240.4" y="185.1">2</text>
<text x="262.5" y="180.2">VeriRadio PCB-0.2</text>
<text x="270.3" y="185.1">0603 LED</text>
<text x="308.1" y="185.1">Ref Rohm SML-51, Ref Digikey 511-1313-1-ND</text>
<text x="333.5" y="180.2">VeriRadio PCB</text>
<text x="402.2" y="180.2">1</text>
<text x="402.2" y="185.1">1</text>
<text x="240.4" y="190.6">3</text>
<text x="268.8" y="190.6">b3u-1000p</text>
<text x="402.2" y="190.6">1</text>
<text x="240.4" y="197.9">4</text>
<text x="255.8" y="196.1">Keystone Battery Contact</text>
<text x="315.3" y="197.9">Keystone Battery Contact Assembly</text>
<text x="402.2" y="197.9">1</text>
<text x="269.8" y="199.7">Assembly</text>
<text x="240.4" y="207">5</text>
<text x="259.5" y="207">User_Library-V0805HD</text>
<text x="402.2" y="207">1</text>
<text x="240.4" y="216.4">6</text>
<text x="269" y="216.4">781710002</text>
<text x="402.2" y="216.4">1</text>
<text x="367" y="237.7">920 Reserve Dr. Suite 190</text>
<text x="367" y="241.2">Roseville, CA95678</text>
<text x="367" y="244.8">Tel. 916 474-5167</text>
<text x="367" y="248.3">Fax 916 749-3793</text>
<text x="367" y="251.8">www.dtengineer.com</text>
</g>
<g font-size="3.4">
<text x="272.8" y="223.3">TITLE:</text>
<text x="272.8" y="248.2">DWG. NO.</text>
<text x="348.4" y="260.7">SIZE</text>
<text x="272.3" y="266.2">SCALE: 1:1</text>
<text x="291.5" y="266.2">WEIGHT:</text>
<text x="325" y="266.2">SHEET 1 OF 1</text>
</g>
<g font-size="3.2">
<text x="38.3" y="6.7">8</text>
<text x="90.2" y="6.7">7</text>
<text x="139.7" y="6.5">6</text>
<text x="190" y="6.5">5</text>
<text x="240.4" y="6.5">4</text>
<text x="290.4" y="6.7">3</text>
<text x="340.4" y="6.5">2</text>
<text x="391.9" y="6.7">1</text>
<text x="10.9" y="41.6">D</text>
<text x="418.9" y="40.7">D</text>
<text x="10.9" y="106.3">C</text>
<text x="418.4" y="106.4">C</text>
<text x="10.8" y="170.2">B</text>
<text x="419.4" y="170.6">B</text>
<text x="367" y="231">Associates Inc.</text>
<text x="10.8" y="237.2">A</text>
<text x="418.6" y="236.8">A</text>
<text x="136.7" y="244.3">THIRD ANGLE PROJECTION</text>
<text x="38.8" y="273.8">8</text>
<text x="90.4" y="273.8">7</text>
<text x="140.2" y="273.8">6</text>
<text x="190.1" y="273.9">5</text>
<text x="240.5" y="273.8">4</text>
<text x="289" y="273.9">3</text>
<text x="339.1" y="273.8">2</text>
<text x="391.4" y="274.1">1</text>
</g>
<g font-size="2.8">
<text x="231.9" y="22">VeriRadio PCB-0.1.SLDDRW</text>
<text x="179.4" y="222.9">CUSTOMER</text>
<text x="214.2" y="222.9">DRAWN BY</text>
<text x="248.1" y="222.9">DATE</text>
<text x="179.3" y="235.2">PROGRAM NAME</text>
<text x="214.3" y="235.2">ENGINEER</text>
<text x="248.1" y="235.2">DATE</text>
<text x="179.4" y="247.6">NEXT ASSEMBLY</text>
<text x="214.3" y="247.6">CHECKED</text>
<text x="248.1" y="247.6">DATE</text>
<text x="179.4" y="259.8">TOLERANCES</text>
<text x="214.2" y="259.9">APPROVED</text>
<text x="248.1" y="259.9">DATE</text>
</g>
<g font-size="2.5">
<text x="203.1" y="21.9">VeriRadio PCB-0.1.DXF</text>
<text x="271.4" y="21.9">VeriRadio PCB-0.1.SLDASM</text>
</g>
<g font-size="2">
<text x="140.9" y="250.6">PROPRIETARY AND CONFIDENTIAL</text>
<text x="138.7" y="253.3">THE INFORMATION CONTAINED IN THIS</text>
<text x="139.7" y="255.8">DRAWING IS THE SOLE PROPERTY OF</text>
<text x="136.5" y="263.4">WHOLE WITHOUT THE WRITTEN PERMISSION</text>
<text x="138.4" y="260.9">ANY REPRODUCTION IN PART OR AS A</text>
<text x="141.5" y="258.3">DT Engineering Associates, Inc.</text>
<text x="140.2" y="265.9">OF DT Engineering Associates, Inc.</text>
<text x="150.1" y="268.4">IS PROHIBITED.</text>
</g>
</svg>
